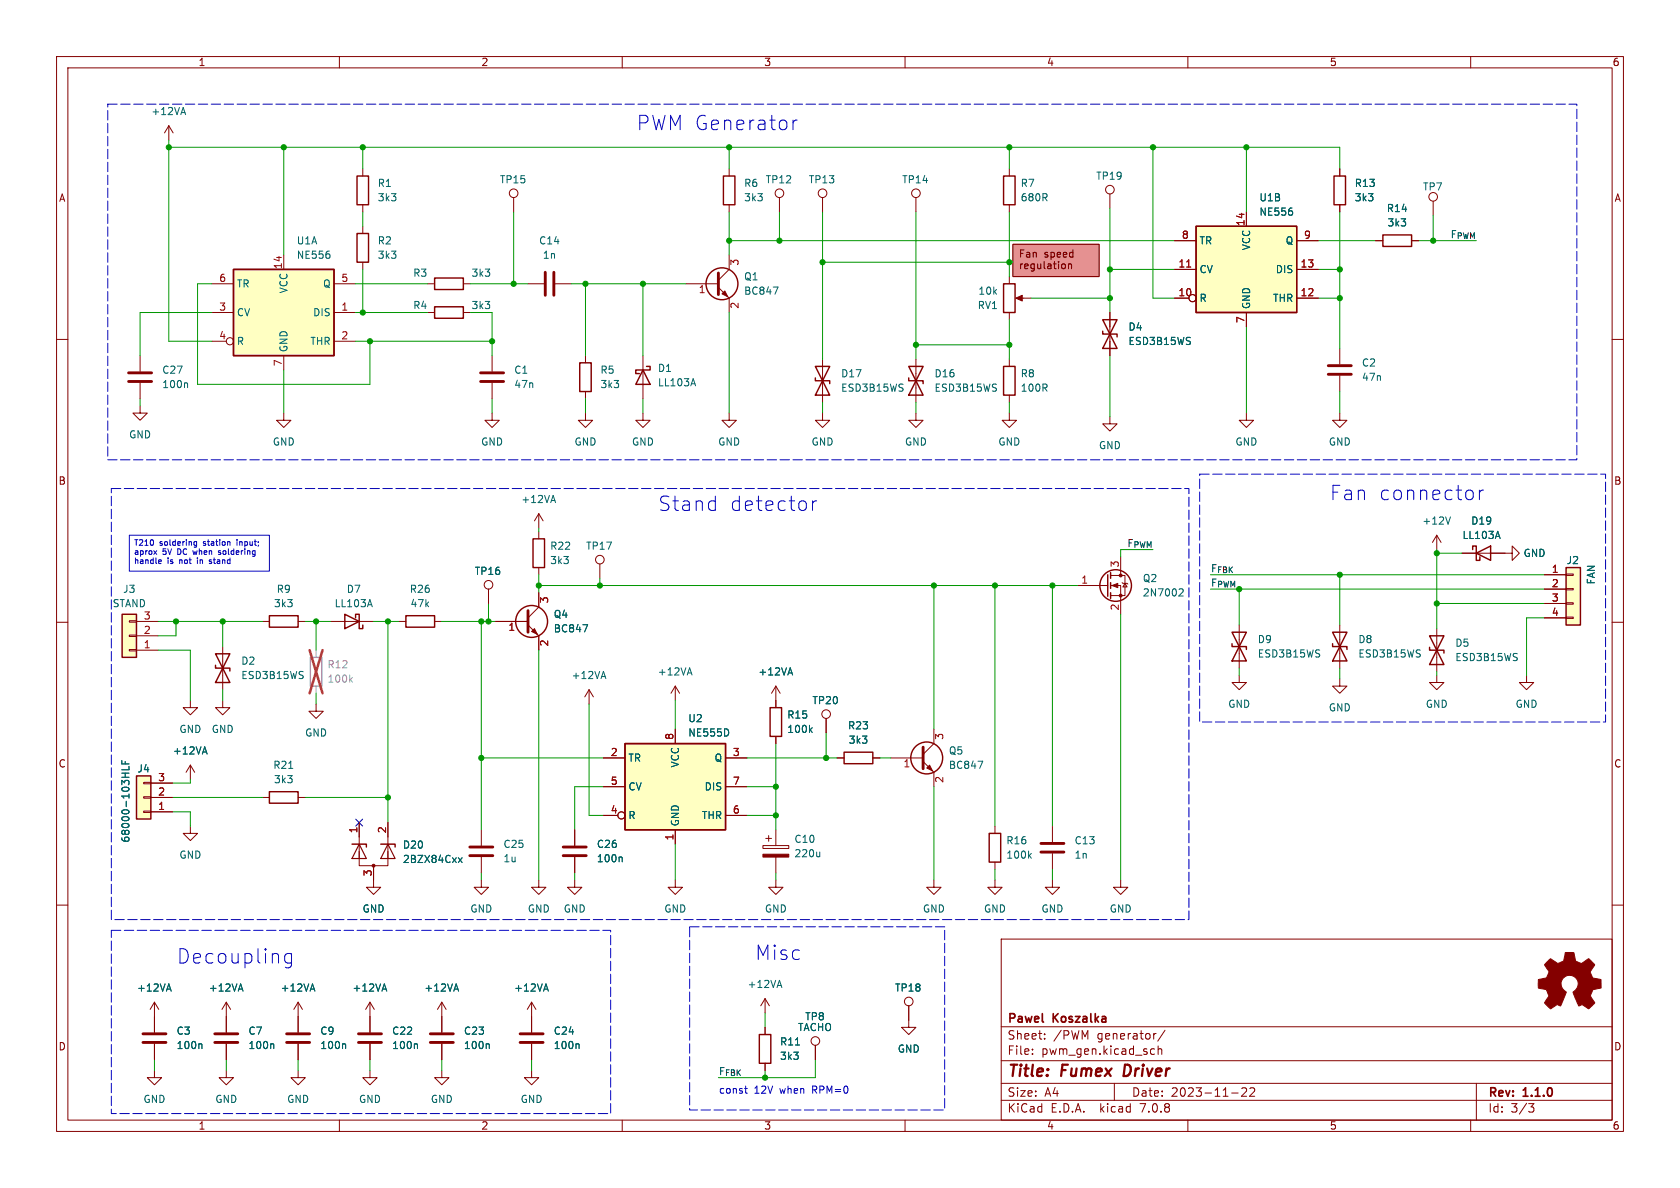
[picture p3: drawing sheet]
<svg xmlns="http://www.w3.org/2000/svg" width="297mm" height="210mm" viewBox="0 0 297 210" stroke-linecap="round" stroke-linejoin="round" font-family="sans-serif">
<g fill="none" stroke="#840000" stroke-width=".18">
<path d="M10 10h277v190h-277zM12 12h273v186h-273zM60 10v2M110 10v2M160 10v2M210 10v2M260 10v2M29.8 22.2l-.7 1.3M29.8 22.2v2.6M29.8 22.2l.8 1.3M64.1 29.8v1.3M64.1 36.2v1.3"/>
<path d="M90.8 34.9v2.6M128.9 29.8v1.3M128.9 36.2v1.3M137.8 34.9v2.6M145.4 34.9v2.6M161.9 34.9v2.6M178.4 29.8v1.3M178.4 36.2v1.3M196.2 34.3v2.5M220.3 37.5v2.5M236.9 29.8v1.3M236.9 36.2v1.3"/>
<path d="M253.4 35.6v2.5M10 60h2M37.5 50.2h3.8M37.5 55.2h3.8M50.2 45.1v2.5M59.1 50.2h3.8M59.1 55.2h3.8M64.1 40v1.3M64.1 46.4v1.2M75.6 50.2h1.2M75.6 55.2h1.2M81.9 50.2h1.3"/>
<path d="M81.9 55.2h1.3M93.3 50.2h2.8M98.2 50.2h2.8M121.3 50.2h5.7M127 50.8l1.9 1.9v2.5M128.9 45.1v2.5l-1.9 1.9M178.4 48.9v1.3M178.4 55.2v1.3M180 52.7h2.2M196.2 55.2v7.7M207.6 42.5h3.9M207.6 52.7h2.6"/>
<path d="M207.6 47.6h3.9M220.3 55.2v2.6M229.2 42.5h3.8M229.2 52.7h3.8M229.2 47.6h3.8M243.2 42.5h1.3M249.6 42.5h1.2M285 60h2M24.8 71.8v1.2h1.2l-1.2 1.3-1.3-1.3h1.3M24.8 62.9v2.8M24.8 67.7v2.8M37.5 60.3h2.5"/>
<path d="M50.2 73v1.3h1.2l-1.2 1.3-1.3-1.3h1.3M50.2 62.9v2.5M59.1 60.3h3.8M87 73v1.3h1.3l-1.3 1.3-1.3-1.3h1.3M87 62.9v2.8M87 67.7v2.8M103.5 73v1.3h1.3l-1.3 1.3-1.3-1.3h1.3M103.5 62.9v1.2M103.5 69.2v1.3M113.7 73v1.3h1.2l-1.2 1.3-1.3-1.3h1.3M113.7 62.9v7.6M128.9 73v1.3h1.3l-1.3 1.3-1.3-1.3h1.3"/>
<path d="M145.4 73v1.3h1.3l-1.3 1.3-1.3-1.3h1.3M145.4 63.5v7.6M161.9 73v1.3h1.3l-1.3 1.3-1.2-1.3h1.2M161.9 63.5v7.6M178.4 73v1.3h1.3l-1.3 1.3-1.2-1.3h1.2M178.4 63.5v1.3M178.4 69.9v1.2M196.2 73.7v1.2h1.3l-1.3 1.3-1.3-1.3h1.3M220.3 73v1.3h1.3l-1.3 1.3-1.2-1.3h1.2M236.9 73v1.3h1.2l-1.2 1.3-1.3-1.3h1.3M236.9 61.6v2.8M236.9 66.4v2.8"/>
<path d="M95.2 90.8l-.7 1.3M95.2 90.8v2.5M95.2 94v1.3M95.2 90.8l.8 1.3M106 99.7v2.5M198.1 98.4v3.3M254 94.6v2.6M254 94.6l-.8 1.3M254 94.6l.8 1.3M258.4 97.8h8.9v-1.3l1.3 1.3-1.3 1.3v-1.3M10 110h2M22.9 109.7h1.2v.3h-1.2z"/>
<path d="M22.9 112.3h1.2v.2h-1.2zM22.9 114.8h1.2v.3h-1.2zM24.1 114.9h3.8M24.1 112.4h3.8M24.1 109.9h3.8M39.4 114.3v7.6M46.4 109.9h1.2M52.7 109.9h1.3M58.4 109.9h7.6M70.5 109.9h1.3M76.8 109.9h1.3M86.4 104.1v2.6"/>
<path d="M87.6 109.9h5.7M93.3 110.5l1.9 1.9v2.5M95.2 100.3v1.3M95.2 104.8v2.5l-1.9 1.9M190.5 103.5h5.3M196.3 103.5h1.8v5.1M196.3 101.7h2.6v3.6h-2.6M198.4 103l.1 .1h.8l.1 .2M198.9 103.1l.4 .7h-.8zM219.1 119.4v1.3h1.2l-1.2 1.2-1.3-1.2h1.3M219.1 110.5v7.6M236.9 110.5v7.6"/>
<path d="M254 119.4v1.3h1.3l-1.3 1.2-1.3-1.2h1.3M254 111.1v7.6M269.9 119.4v1.3h1.2l-1.2 1.2-1.3-1.2h1.3M273 101.6h3.9M273 104.1h3.9M273 106.7h3.9M273 109.2h3.9M276.9 109.1h1.2v.2h-1.2zM276.9 106.6h1.2v.2h-1.2zM276.9 104h1.2v.3h-1.2zM276.9 101.5h1.2v.2h-1.2zM285 110h2"/>
<path d="M25.4 138.3h1.3v.3h-1.3zM26.7 138.4h3.8M33.7 123.8v1.3h1.2l-1.2 1.3-1.3-1.3h1.3M33.7 135.3l-.8 1.2M33.7 135.3v2.5M33.7 135.3l.7 1.2M39.4 123.8v1.3h1.2l-1.2 1.3-1.3-1.3h1.3M55.9 124.5v1.2h1.2l-1.2 1.3-1.3-1.3h1.3M104.1 121.9l-.7 1.3M104.1 121.9v2.6M104.1 121.9l.8 1.3M106.7 134h3.8"/>
<path d="M106.7 139.1h3.8M119.4 121.3v2.5M119.4 128.9v2.5M119.4 121.3l-.8 1.3M119.4 121.3l.7 1.3M128.3 134h3.8M128.3 139.1h3.8M137.2 121.3v3.8M137.2 130.2v1.2M137.2 121.3l-.8 1.3M137.2 121.3l.7 1.3M146 127v2.5"/>
<path d="M148 134h1.2M154.3 134h1.3M157.5 134h5.7M163.2 134.6l1.9 1.9v2.6M165.1 128.9v2.5l-1.9 2M236.9 120v1.3h1.2l-1.2 1.3-1.3-1.3h1.3M10 160h2M25.4 143.4h1.3v.2h-1.3zM25.4 140.8h1.3v.3h-1.3zM26.7 143.5h3.8M26.7 141h3.8M33.7 146.1v1.2h1.2l-1.2 1.3-1.3-1.3h1.3"/>
<path d="M46.4 141h1.2M52.7 141h1.3M63.5 150.5v2.5h5.1v-2.5M63.5 145.4v6.4M66 153v3.8h1.3l-1.3 1.3-1.2-1.3h1.2M68.6 145.4v6.4M85.1 155.6v1.2h1.3l-1.3 1.3-1.3-1.3h1.3M85.1 146.7v2.8M85.1 151.5v2.8M95.2 155.6v1.2h1.3l-1.3 1.3-1.2-1.3h1.2M101.6 155.6v1.2h1.3l-1.3 1.3-1.3-1.3h1.3M101.6 146.7v2.8"/>
<path d="M101.6 151.5v2.8M106.7 144.1h2.5M119.4 155.6v1.2h1.2l-1.2 1.3-1.3-1.3h1.3M119.4 146.7v2.5M128.3 144.1h3.8M134.9 149.5h4.5v.5h-4.5zM135.4 148.2h1M135.9 147.7v1M137.2 155.6v1.2h1.2l-1.2 1.3-1.3-1.3h1.3M137.2 146.7v2.8M137.2 151.5v2.8M165.1 155.6v1.2h1.3l-1.3 1.3-1.3-1.3h1.3"/>
<path d="M175.9 155.6v1.2h1.3l-1.3 1.3-1.3-1.3h1.3M175.9 146.1v1.2M175.9 152.4v1.3M186.1 155.6v1.2h1.2l-1.2 1.3-1.3-1.3h1.3M186.1 146.1v2.7M186.1 150.9v2.8M198.1 155.6v1.2h1.3l-1.3 1.3-1.3-1.3h1.3M285 160h2M27.3 177.2v5.3M27.3 177.2l-.8 1.2M27.3 177.2l.8 1.2M40 177.2v5.3"/>
<path d="M40 177.2l-.8 1.2M40 177.2l.8 1.2M52.7 177.2v5.3M52.7 177.2l-.8 1.2M52.7 177.2l.8 1.2M65.4 177.2v5.3M65.4 177.2l-.8 1.2M65.4 177.2l.8 1.2M78.1 177.2l-.8 1.2M78.1 177.2v5.3M78.1 177.2l.8 1.2M94 177.2v5.3"/>
<path d="M94 177.2l-.8 1.2M94 177.2l.7 1.2M135.3 176.5v2.6M135.3 176.5l-.8 1.3M135.3 176.5l.7 1.3M160.7 177.8v3.8h1.2l-1.2 1.3-1.3-1.3h1.3M177 166h108v32h-108zM27.3 189.2v1.3h1.3l-1.3 1.3-1.3-1.3h1.3M27.3 184.5v2.8M40 189.2v1.3h1.3l-1.3 1.3-1.3-1.3h1.3M40 184.5v2.8M52.7 189.2v1.3h1.3l-1.3 1.3-1.3-1.3h1.3"/>
<path d="M52.7 184.5v2.8M60 198v2M65.4 189.2v1.3h1.3l-1.3 1.3-1.3-1.3h1.3M65.4 184.5v2.8M78.1 189.2v1.3h1.3l-1.3 1.3-1.3-1.3h1.3M78.1 184.5v2.8M94 189.2v1.3h1.2l-1.2 1.3-1.3-1.3h1.3M94 184.5v2.8M110 198v2M135.3 181.6v1.3M135.3 188v1.2M144.1 184.8v2.5"/>
<path d="M160 198v2M177 194.5h108M177 191.5h108M177 187.5h108M177 181.5h108M182.5 186.3v.1M182.5 185.5v.1M184.7 183.6v.1M184.7 182.8v.1M197 191.5v3M203.5 186.3h.6M203.5 185.5h.6"/>
<path d="M204.2 182.7h.2M204.7 185.5l.3-.1 .3 .1 .1 .9M204.7 184.9v1.5M206 182.1l-1.3 2M210 198v2M217.7 193.2h1.2M219.5 192.4l.6-.1 .2 .1 .1 .3-.9 1.1h.9M221 192.4l.5-.1 .2 .1 .1 .3-.9 1.1h.9M260 198v2M261 191.5v6.5M270.2 195.1h1l-.5 .6 .4 .1 .1 .5-.3 .3h-.4"/>
<circle cx="90.8" cy="34.2" r=".76"/>
<circle cx="137.8" cy="34.2" r=".76"/>
<circle cx="145.4" cy="34.2" r=".76"/>
<circle cx="161.9" cy="34.2" r=".76"/>
<circle cx="196.2" cy="33.5" r=".76"/>
<circle cx="253.4" cy="34.8" r=".76"/>
<circle cx="210.8" cy="52.7" r=".63"/>
<circle cx="40.6" cy="60.3" r=".63"/>
<circle cx="106" cy="98.9" r=".76"/>
<circle cx="86.4" cy="103.4" r=".76"/>
<circle cx="146" cy="126.2" r=".76"/>
<circle cx="109.9" cy="144.1" r=".63"/>
<circle cx="160.7" cy="177" r=".76"/>
<circle cx="144.1" cy="184" r=".76"/>
</g>
<path d="M198.9 188.2l-.3 2h.5" fill="none" stroke="#840000" stroke-width=".4"/>
<path d="M179.1 43.2h15.2v5.7h-15.2z" fill="#e59191" stroke="#e59191" stroke-width=".18"/>
<g fill="#840000" stroke="#840000" stroke-width=".18">
<path d="M273.6 170l.5-.5 .9 .6a.62 .62 0 0 0 1 0l.2-.1a1.62 1.62 0 0 0 .5-1.4l.1-.2h1.4l.2 .8a.74 .74 0 0 0 .7 .9l.5 .2 1.3-.8 1 1-.4 .7a.75 .75 0 0 0-.1 1.2l.2 .5 1.4 .3 .1 1.5-1.5 .2v.2a1.23 1.23 0 0 0-.3 1.2l.6 1-.1 .1-1 .9-.8-.5a.54 .54 0 0 0-.8 0l-1.1-2.3a2.33 2.33 0 0 0 .9-2 1.54 1.54 0 0 0-2.5-.7 1.54 1.54 0 0 0 .4 2.6l-1.1 2.4a.69 .69 0 0 0-1.1 .2l-.6 .3-1.1-1 .8-1.2-.2-.6a.71 .71 0 0 0-.9-.7l-.7-.2v-1.4l.4-.1a1.11 1.11 0 0 0 1.2-.7 .72 .72 0 0 0-.2-1.2l-.4-.7z"/>
<path d="M196.6 103.5l1-.4v.8z"/>
<path d="M94 111.6l.5-.5 .5 1z"/>
<path d="M127.6 51.9l.5-.5 .6 1.1z"/>
<path d="M179.6 52.7l1.1-.5v1z"/>
<path d="M163.8 135.8l.5-.5 .5 1z"/>
<path d="M134.9 151h4.5v.5h-4.5z"/>
<circle cx="198.1" cy="105.3" r=".25"/>
<circle cx="198.1" cy="101.7" r=".25"/>
<circle cx="66" cy="153" r=".25"/>
</g>
<g fill="none" stroke="#840000" stroke-width=".25">
<path d="M63.1 31.1h2.1v5.1h-2.1zM127.9 31.1h2v5.1h-2zM177.4 31.1h2.1v5.1h-2.1zM235.8 31.1h2.1v5.1h-2.1zM41.3 47.6h17.8v15.3h-17.8zM63.1 41.3h2.1v5.1h-2.1zM76.8 49.1h5.1v2.1h-5.1zM76.8 54.2h5.1v2.1h-5.1zM177.4 50.2h2.1v5h-2.1zM194.9 58.5v.6h2.6v.5M194.9 56.5h2.6l-2.6 5.1h2.6zM211.5 40h17.7v15.2h-17.7z"/>
<path d="M244.5 41.5h5.1v2.1h-5.1zM102.5 64.1h2v5.1h-2zM113.7 65.4l1.2 2.5h-2.5zM114.3 64.8h.6v.6h-2.5v.6h.6M144.1 66.8v.5h2.6v.5M144.1 64.8h2.6l-2.6 5.1h2.6zM160.7 66.8v.5h2.5v.5M160.7 64.8h2.5l-2.5 5.1h2.5zM177.4 64.8h2.1v5.1h-2.1zM94.2 95.3h2.1v5h-2.1zM260.3 97.2v-.7h.7v2.6h.6v-.7M261 97.8l2.5-1.3v2.6z"/>
<path d="M21.6 108.6h2.5v7.6h-2.5zM38.1 117.6v.5h2.5v.5M38.1 115.6h2.5l-2.5 5.1h2.5zM47.6 108.8h5.1v2.1h-5.1zM61 108.6l2.5 1.3-2.5 1.2zM62.9 109.2v-.6h.6v2.5h.6v-.6M71.8 108.8h5v2.1h-5zM195.8 101.6v3.8M196.3 101.2v1M196.3 103v1M196.3 104.8v1M217.8 113.8v.5h2.5v.5"/>
<path d="M217.8 111.8h2.5l-2.5 5h2.5zM235.6 113.8v.5h2.5v.5M235.6 111.8h2.5l-2.5 5h2.5zM252.7 114.4v.5h2.6v.5M252.7 112.4h2.6l-2.6 5.1h2.6zM276.9 100.3h2.5v10.2h-2.5zM24.1 137.2h2.6v7.6h-2.6zM47.6 140h5.1v2h-5.1zM110.5 131.4h17.8v15.3h-17.8zM136.1 125.1h2.1v5.1h-2.1zM149.2 133h5.1v2h-5.1zM62.2 149.2h2.6v.5"/>
<path d="M67.3 149.2h2.5v.5M174.9 147.3h2v5.1h-2zM134.2 182.9h2.1v5.1h-2.1z"/>
<circle cx="127.6" cy="50.2" r="2.82"/>
<circle cx="94" cy="109.9" r="2.82"/>
<circle cx="197.2" cy="103.5" r="2.79"/>
<circle cx="163.8" cy="134" r="2.82"/>
</g>
<g fill="none" stroke="#006464" stroke-width=".18">
<path d="M32.1 19.9h.6M32.4 19l.4 1.3M228.5 37.4v.5M58.3 45v.5M136.7 50.7h.8l-.5 1.3M33 67.7l.2 .2v.6M122.5 66.9l.5 1.3M97.5 88.5h.6M97.8 87.6l.4 1.2M256.4 91.4l-.4 1.3M264.8 93.9l.4 1.3M65.4 106l.4 1.3"/>
<path d="M103 110.4h.9l-.6 1.3M106.4 119.6h.6M106.7 118.7l.4 1.3M121.6 119h.6M121.9 118.1l.4 1.2M139.4 119h.6M139.7 118.1l.4 1.2M208.6 104.1h.5l.1 .3-.8 1h.8M21.5 136.7h1.3M21.5 134.4v.6h1.3M22.1 134.6v.4M22.1 136.7v.7"/>
<path d="M22.8 135.5v.6h-1.3M35.9 132.9h.6M36.2 132l.4 1.3M51 135.8h.8M128.8 129.2v.6M143.2 129l.4 .5M143.6 128.6l-.5 .5M172.9 134.6h.8l-.5 1.2M81 151.6l.7 .9M81.7 151.6l-.7 .9M109.8 151.5l.2 .2v.6M144.9 150.6v.9"/>
<path d="M144.9 151.3l-.2 .2M182 151.2l.3 .5M182.3 150.9l-.5 .4M29.5 174.8h.6M29.8 173.9l.5 1.3M42.2 174.8h.6M42.5 173.9l.5 1.3M54.9 174.8h.6M55.2 173.9l.5 1.3M67.6 174.8h.6M67.9 173.9l.5 1.3M80.3 174.8h.6"/>
<path d="M80.6 173.9l.5 1.3M96.2 174.8h.6M96.5 173.9l.4 1.3M137.5 174.2h.6M137.8 173.3l.4 1.3M35.5 184.5l.2 .2v.7M48.2 184.5l.2 .2v.7M60.9 184.5l.2 .2v.7M73.6 184.5l.2 .2v.7M86.3 184.5l.2 .2v.7M102.2 184.5l.2 .2v.7M140.6 184.7h.8"/>
</g>
<g fill="none" stroke="#840000" stroke-width=".51">
<path d="M96.4 48.1v4.1M97.9 48.1v4.1M127 48.3v3.8M22.7 67.4h4.1M22.7 65.9h4.1M85 67.4h4M85 65.9h4M234.8 66.2h4.1M234.8 64.6h4.1M93.3 108v3.8M163.2 132.1v3.8M83.1 151.3h4"/>
<path d="M83.1 149.7h4M99.6 151.3h4M99.6 149.7h4M184 149.1h4.1M184 150.6h4.1M25.3 184.3h4M25.3 182.8h4M38 184.3h4M38 182.8h4M50.7 184.3h4M50.7 182.8h4M63.4 184.3h4"/>
<path d="M63.4 182.8h4M76.1 184.3h4M76.1 182.8h4M91.9 184.3h4.1M91.9 182.8h4.1"/>
</g>
<g fill="#ffffc2" stroke="#ffffc2" stroke-width=".18">
<path d="M276.9 100.3h2.5v10.2h-2.5z"/>
<path d="M24.1 137.2h2.6v7.6h-2.6z"/>
<path d="M21.6 108.6h2.5v7.6h-2.5z"/>
<path d="M110.5 131.4h17.8v15.3h-17.8z"/>
<path d="M41.3 47.6h17.8v15.3h-17.8z"/>
<path d="M211.5 40h17.7v15.2h-17.7z"/>
</g>
<path d="M63.5 149.2l1.3 2.6h-2.6zM68.6 149.2l1.2 2.6h-2.5z" fill="none" stroke="#840000" stroke-width=".2"/>
<path d="M54.9 116.2h2v5.1h-2z" fill="none" stroke="#a1a1a1" stroke-width=".25"/>
<path d="M55.9 114.9v1.3M55.9 121.3v1.3" fill="none" stroke="#a1a1a1" stroke-width=".18"/>
<path d="M62.3 119.7l-.5 .5M61.9 120.1l.4 .5" fill="none" stroke="#989898" stroke-width=".18"/>
<path d="M54.7 114.9l2.3 7.7M57 114.9l-2.3 7.7" fill="none" stroke="#eb3a3d" stroke-width=".46"/>
<path d="M209.8 47.2h.7" fill="none" stroke="#a90000" stroke-width=".18"/>
<g fill="none" stroke="#0000c2" stroke-width=".18">
<path d="M140.2 21.2v1.7M140.9 21.2a.65 .65 0 0 0-.7 .5M22.9 94.6h24.7v6.4h-24.7zM27.2 97.3l.5 .7M27.7 97.3l-.5 .7M28.2 99h.3v.2l-.5 .1M28.5 99.6h-.3M34.1 97.3l.2 .7M34.3 96.2l.2 .2h.3M34.8 95.7v.8l-.2 .2h-.3M34.8 95.8l-.3-.1-.2 .2M34.9 99v.6"/>
<path d="M37 99.6h.4M37.4 99h-.3l-.1 .1v.1l.4 .1M38.6 98h.4M39 97.4l-.2-.1-.2 .2 .1 .1 .3 .1M41.9 95.4v.1M41.9 95.7v.7M143.6 88.5v1.7M144.4 88.5a.65 .65 0 0 0-.8 .5M260.3 86.9l.1 .2v.7l-.1 .3M261.5 86.6v1.7M262.3 86.6a.65 .65 0 0 0-.8 .5M51.5 168.6v2a.69 .69 0 0 1-1.1 .4"/>
<path d="M51.5 168.7l-.7-.1-.5 .4v.8l.3 .3 .2 .1 .7-.1M131.6 192.4h.5M131.8 192v1.1l.3 .2"/>
</g>
<path d="M179.1 43.2h15.2v5.7h-15.2zM188.3 46.8v.6M188.9 46.7v.8M189.4 46.8v.7" fill="none" stroke="#000" stroke-width=".18"/>
<path d="M19 18.4h259.8v62.9h-259.8v-62.9M19.7 86.4h190.5v76.2h-190.5v-76.2M212.1 83.8h71.7v43.8h-71.7v-43.8M19.7 164.5h88.2v32.4h-88.2v-32.4M121.9 163.8h45.1v32.4h-45.1v-32.4" fill="none" stroke="#0000c2" stroke-width=".18" stroke-dasharray="1.7 .6"/>
<g fill="none" stroke="#009600" stroke-width=".18">
<path d="M29.8 26h207.1v3.8M29.8 24.8v35.5h7.7M50.2 26v19.1M64.1 26v3.8M64.1 37.5v2.5M90.8 37.5v12.7M128.9 26v3.8M128.9 37.5v7.6M137.8 37.5v5M145.4 37.5v26M161.9 37.5v26M178.4 26v3.8"/>
<path d="M178.4 37.5v11.4M196.2 36.8v18.4M203.8 26v26.7h3.8M220.3 26v11.5M236.9 37.5v24.1M253.4 38.1v4.4M37.5 50.2h-2.6v17.7h30.5v-7.6M37.5 55.2h-12.7v7.7M62.9 50.2h12.7M62.9 55.2h12.7M64.1 47.6v7.6M83.2 50.2h10.1"/>
<path d="M83.2 55.2h3.8v7.7M101 50.2h20.3M103.5 50.2v12.7M113.7 50.2v12.7M128.9 55.2v17.8M128.9 42.5h78.7M145.4 46.4h33M178.4 56.5v7M182.2 52.7h14M196.2 47.6h11.4M220.3 57.8v15.2M233 42.5h10.2"/>
<path d="M233 52.7h3.9M233 47.6h3.9M250.8 42.5h10.2M24.8 70.5v1.3M50.2 65.4v7.6M62.9 60.3h24.1M87 70.5v2.5M103.5 70.5v2.5M113.7 70.5v2.5M145.4 71.1v1.9M161.9 71.1v1.9M161.9 61h16.5"/>
<path d="M178.4 71.1v1.9M196.2 62.9v10.8M236.9 69.2v3.8M95.2 93.3v.7M203.8 97.2h-5.7v1.2M254 97.2v13.9M254 97.8h4.4M27.9 109.9h18.5M27.9 114.9h5.8v8.9M31.1 109.9v2.5h-3.2M39.4 109.9v4.4M54 109.9h4.4"/>
<path d="M55.9 109.9v5M66 109.9h4.5M68.6 109.9v35.5M78.1 109.9h9.5M85.1 109.9v36.8M86.4 106.7v3.2M95.2 101.6v3.2M95.2 114.9v40.7M95.2 103.5h95.3M106 102.2v1.3M165.1 103.5v25.4M175.9 103.5v42.6"/>
<path d="M186.1 103.5v42.6M198.1 108.6v47M214 101.6h59M214 104.1h59M219.1 104.1v6.4M219.1 118.1v1.3M236.9 101.6v8.9M236.9 118.1v1.9M254 118.7v.7M254 106.7h19M273 109.2h-3.1v10.2M33.7 137.8v.6h-3.2"/>
<path d="M39.4 121.9v1.9M55.9 122.6v1.9M85.1 134h21.6M104.1 124.5v19.6h2.6M106.7 139.1h-5.1v7.6M119.4 123.8v5.1M132.1 139.1h5.1M132.1 134h15.9M137.2 131.4v15.3M146 129.5v4.5M155.6 134h1.9M165.1 139.1v16.5"/>
<path d="M30.5 141h15.9M30.5 143.5h3.2v2.6M54 141h14.6M85.1 154.3v1.3M101.6 154.3v1.3M119.4 149.2v6.4M132.1 144.1h5.1M137.2 154.3v1.3M175.9 153.7v1.9M186.1 153.7v1.9M135.3 179.1v2.5M27.3 187.3v1.9"/>
<path d="M40 187.3v1.9M52.7 187.3v1.9M65.4 187.3v1.9M78.1 187.3v1.9M94 187.3v1.9M135.3 189.2v1.3M144.1 187.3v3.2h-17.1"/>
</g>
<path d="M62.9 144.8l1.2 1.2M64.1 144.8l-1.2 1.2" fill="none" stroke="#000084" stroke-width=".18"/>
<g fill="#009600" stroke="#009600" stroke-width=".18">
<circle cx="137.2" cy="139.1" r=".46"/>
<circle cx="165.1" cy="103.5" r=".46"/>
<circle cx="161.9" cy="61" r=".46"/>
<circle cx="146" cy="134" r=".46"/>
<circle cx="175.9" cy="103.5" r=".46"/>
<circle cx="178.4" cy="61" r=".46"/>
<circle cx="196.2" cy="52.7" r=".46"/>
<circle cx="186.1" cy="103.5" r=".46"/>
<circle cx="137.2" cy="144.1" r=".46"/>
<circle cx="253.4" cy="42.5" r=".46"/>
<circle cx="236.9" cy="101.6" r=".46"/>
<circle cx="254" cy="106.7" r=".46"/>
<circle cx="236.9" cy="52.7" r=".46"/>
<circle cx="236.9" cy="47.6" r=".46"/>
<circle cx="254" cy="97.8" r=".46"/>
<circle cx="220.3" cy="26" r=".46"/>
<circle cx="203.8" cy="26" r=".46"/>
<circle cx="128.9" cy="42.5" r=".46"/>
<circle cx="137.8" cy="42.5" r=".46"/>
<circle cx="128.9" cy="26" r=".46"/>
<circle cx="145.4" cy="46.4" r=".46"/>
<circle cx="178.4" cy="26" r=".46"/>
<circle cx="178.4" cy="46.4" r=".46"/>
<circle cx="196.2" cy="47.6" r=".46"/>
<circle cx="29.8" cy="26" r=".46"/>
<circle cx="64.1" cy="55.2" r=".46"/>
<circle cx="65.4" cy="60.3" r=".46"/>
<circle cx="85.1" cy="109.9" r=".46"/>
<circle cx="86.4" cy="109.9" r=".46"/>
<circle cx="50.2" cy="26" r=".46"/>
<circle cx="64.1" cy="26" r=".46"/>
<circle cx="55.9" cy="109.9" r=".46"/>
<circle cx="68.6" cy="109.9" r=".46"/>
<circle cx="39.4" cy="109.9" r=".46"/>
<circle cx="31.1" cy="109.9" r=".46"/>
<circle cx="106" cy="103.5" r=".46"/>
<circle cx="90.8" cy="50.2" r=".46"/>
<circle cx="87" cy="60.3" r=".46"/>
<circle cx="95.2" cy="103.5" r=".46"/>
<circle cx="85.1" cy="134" r=".46"/>
<circle cx="68.6" cy="141" r=".46"/>
<circle cx="135.3" cy="190.5" r=".46"/>
<circle cx="103.5" cy="50.2" r=".46"/>
<circle cx="113.7" cy="50.2" r=".46"/>
</g>
<g font-size="3.5" fill="#0000c2">
<text x="112.4" y="23.2">PWM Generator</text>
<text x="234.9" y="88.7">Fan</text>
<text x="243.6" y="88.7">connector</text>
<text x="116.2" y="90.6">Stand</text>
<text x="128.9" y="90.6">detector</text>
<text x="31.1" y="170.6">Decoupling</text>
<text x="133.3" y="169.9">Misc</text>
</g>
<g font-size="2.8" fill="#840000">
<text x="178" y="190.9">Title:</text>
<text x="187.7" y="190.9">Fumex</text>
<text x="199.5" y="190.9">Driver</text>
</g>
<g font-size="2.1" fill="#840000">
<text x="178" y="184">Sheet:</text>
<text x="178" y="181.2">Pawel</text>
<text x="186.2" y="184">/PWM</text>
<text x="186.2" y="181.2">Koszalka</text>
<text x="194" y="184">generator/</text>
<text x="178" y="186.7">File:</text>
<text x="184.1" y="186.7">pwm_gen.kicad_sch</text>
<text x="178" y="196.9">KiCad</text>
<text x="178" y="194.1">Size:</text>
<text x="184.7" y="194.1">A4</text>
<text x="185.7" y="196.9">E.D.A.</text>
<text x="194.6" y="196.9">kicad</text>
<text x="200" y="194.1">Date:</text>
<text x="201.8" y="196.9">7.0.8</text>
<text x="207" y="194.1">2023-11-22</text>
<text x="263" y="194.3">Rev:</text>
<text x="263" y="196.9">Id:</text>
<text x="267.1" y="196.9">3/3</text>
<text x="269.4" y="194.3">1.1.0</text>
</g>
<g font-size="1.8" fill="#840000">
<text x="35" y="11.9">1</text>
<text x="85" y="11.9">2</text>
<text x="135" y="11.9">3</text>
<text x="185" y="11.9">4</text>
<text x="235" y="11.9">5</text>
<text x="285" y="11.9">6</text>
<text x="10.3" y="35.9">A</text>
<text x="285.3" y="35.9">A</text>
<text x="10.3" y="85.9">B</text>
<text x="285.3" y="85.9">B</text>
<text x="10.3" y="135.9">C</text>
<text x="285.3" y="135.9">C</text>
<text x="10.3" y="185.9">D</text>
<text x="285.3" y="185.9">D</text>
<text x="35" y="199.9">1</text>
<text x="85" y="199.9">2</text>
<text x="135" y="199.9">3</text>
<text x="185" y="199.9">4</text>
<text x="235" y="199.9">5</text>
<text x="285" y="199.9">6</text>
</g>
<g font-size="1.8" fill="#006464">
<text x="26.7" y="20.5">+12VA</text>
<text x="66.7" y="33.2">R1</text>
<text x="66.7" y="35.8">3k3</text>
<text x="88.3" y="32.6">TP15</text>
<text x="131.5" y="33.2">R6</text>
<text x="131.5" y="35.8">3k3</text>
<text x="135.3" y="32.6">TP12</text>
<text x="142.9" y="32.6">TP13</text>
<text x="159.4" y="32.6">TP14</text>
<text x="180.3" y="33.2">R7</text>
<text x="180.3" y="35.8">680R</text>
<text x="193.7" y="32">TP19</text>
<text x="222.5" y="35.8">U1B</text>
<text x="239.4" y="35.8">3k3</text>
<text x="239.4" y="33.2">R13</text>
<text x="251.5" y="33.9">TP7</text>
<text x="222.5" y="38.3">NE556</text>
<text x="245.1" y="37.7">R14</text>
<text x="245.2" y="40.2">3k3</text>
<text x="52.4" y="43.4">U1A</text>
<text x="52.4" y="45.9">NE556</text>
<text x="66.7" y="43.4">R2</text>
<text x="66.7" y="45.9">3k3</text>
<text x="95.2" y="43.4">C14</text>
<text x="95.9" y="45.9">1n</text>
<text x="212" y="43.4">TR</text>
<text x="221.2" y="44.3" transform="rotate(-90 221.2 44.3)">VCC</text>
<text x="227.2" y="43.4">Q</text>
<text x="41.8" y="51">TR</text>
<text x="51" y="52" transform="rotate(-90 51 52)">VCC</text>
<text x="57" y="51">Q</text>
<text x="73" y="49.1">R3</text>
<text x="83.3" y="49.1">3k3</text>
<text x="131.5" y="52.3">BC847</text>
<text x="131.5" y="49.8">Q1</text>
<text x="172.9" y="52.3">10k</text>
<text x="212" y="53.6">R</text>
<text x="212" y="48.5">CV</text>
<text x="225" y="53.6">THR</text>
<text x="225.4" y="48.5">DIS</text>
<text x="41.8" y="56.1">CV</text>
<text x="55.3" y="56.1">DIS</text>
<text x="73" y="54.8">R4</text>
<text x="83.3" y="54.8">3k3</text>
<text x="172.7" y="54.8">RV1</text>
<text x="199.4" y="58.6">D4</text>
<text x="221.2" y="54.7" transform="rotate(-90 221.2 54.7)">GND</text>
<text x="41.8" y="61.2">R</text>
<text x="51" y="62.4" transform="rotate(-90 51 62.4)">GND</text>
<text x="54.8" y="61.2">THR</text>
<text x="116.2" y="66">D1</text>
<text x="199.4" y="61.2">ESD3B15WS</text>
<text x="240.7" y="65">C2</text>
<text x="28.6" y="68.8">100n</text>
<text x="28.6" y="66.3">C27</text>
<text x="90.8" y="66.3">C1</text>
<text x="90.8" y="68.8">47n</text>
<text x="106.1" y="66.3">R5</text>
<text x="106.1" y="68.8">3k3</text>
<text x="116.2" y="68.5">LL103A</text>
<text x="148.6" y="69.4">ESD3B15WS</text>
<text x="148.6" y="66.9">D17</text>
<text x="165.1" y="69.4">ESD3B15WS</text>
<text x="165.1" y="66.9">D16</text>
<text x="180.3" y="66.9">R8</text>
<text x="180.3" y="69.4">100R</text>
<text x="240.7" y="67.5">47n</text>
<text x="22.7" y="77.7">GND</text>
<text x="48.1" y="79">GND</text>
<text x="85" y="79">GND</text>
<text x="101.5" y="79">GND</text>
<text x="111.6" y="79">GND</text>
<text x="126.9" y="79">GND</text>
<text x="143.4" y="79">GND</text>
<text x="159.9" y="79">GND</text>
<text x="176.4" y="79">GND</text>
<text x="194.2" y="79.6">GND</text>
<text x="218.3" y="79">GND</text>
<text x="234.8" y="79">GND</text>
<text x="92.1" y="89.1">+12VA</text>
<text x="251.4" y="92.9">+12V</text>
<text x="258.5" y="95.5">LL103A</text>
<text x="260" y="92.9">D19</text>
<text x="83.8" y="101.8">TP16</text>
<text x="97.2" y="99.9">3k3</text>
<text x="97.2" y="97.4">R22</text>
<text x="103.5" y="97.4">TP17</text>
<text x="269.3" y="98.7">GND</text>
<text x="276.9" y="99.9">J2</text>
<text x="19.8" y="107.5">STAND</text>
<text x="21.7" y="105">J3</text>
<text x="48.3" y="107.5">3k3</text>
<text x="48.8" y="105">R9</text>
<text x="59.1" y="107.5">LL103A</text>
<text x="61.2" y="105">D7</text>
<text x="72.3" y="105">R26</text>
<text x="72.5" y="107.5">47k</text>
<text x="201.9" y="103.1">Q2</text>
<text x="201.9" y="105.6">2N7002</text>
<text x="282.2" y="103.4" transform="rotate(-90 282.2 103.4)">FAN</text>
<text x="97.8" y="112">BC847</text>
<text x="97.8" y="109.4">Q4</text>
<text x="222.3" y="113.9">D9</text>
<text x="240" y="113.9">D8</text>
<text x="42.6" y="117.7">D2</text>
<text x="116.2" y="119.6">+12VA</text>
<text x="134" y="119.6">+12VA</text>
<text x="222.3" y="116.4">ESD3B15WS</text>
<text x="240" y="116.4">ESD3B15WS</text>
<text x="257.2" y="114.5">D5</text>
<text x="257.2" y="117.1">ESD3B15WS</text>
<text x="42.6" y="120.2">ESD3B15WS</text>
<text x="101" y="120.2">+12VA</text>
<text x="143.5" y="124.7">TP20</text>
<text x="217" y="125.3">GND</text>
<text x="234.8" y="126">GND</text>
<text x="252" y="125.3">GND</text>
<text x="267.8" y="125.3">GND</text>
<text x="31.6" y="129.8">GND</text>
<text x="37.3" y="129.8">GND</text>
<text x="53.8" y="130.4">GND</text>
<text x="121.6" y="127.9">U2</text>
<text x="121.6" y="130.4">NE555D</text>
<text x="139.1" y="127.2">R15</text>
<text x="139.1" y="129.8">100k</text>
<text x="149.8" y="129.1">R23</text>
<text x="149.9" y="131.7">3k3</text>
<text x="24.2" y="136.8">J4</text>
<text x="30.5" y="133.6">+12VA</text>
<text x="48.2" y="136.1">R21</text>
<text x="111" y="134.8">TR</text>
<text x="120.2" y="135.8" transform="rotate(-90 120.2 135.8)">VCC</text>
<text x="126.2" y="134.8">Q</text>
<text x="167.6" y="136.1">BC847</text>
<text x="167.6" y="133.6">Q5</text>
<text x="48.3" y="138.7">3k3</text>
<text x="111" y="139.9">CV</text>
<text x="124.5" y="139.9">DIS</text>
<text x="23.1" y="149.1" transform="rotate(-90 23.1 149.1)">68000-103HLF</text>
<text x="111" y="145">R</text>
<text x="120.2" y="146.2" transform="rotate(-90 120.2 146.2)">GND</text>
<text x="124" y="145">THR</text>
<text x="140.3" y="149.2">C10</text>
<text x="177.8" y="149.5">R16</text>
<text x="189.9" y="149.5">C13</text>
<text x="31.6" y="152">GND</text>
<text x="71.1" y="152.8">2BZX84Cxx</text>
<text x="71.1" y="150.2">D20</text>
<text x="88.9" y="152.6">1u</text>
<text x="88.9" y="150.1">C25</text>
<text x="105.4" y="152.6">100n</text>
<text x="105.4" y="150.1">C26</text>
<text x="140.3" y="151.7">220u</text>
<text x="177.8" y="152">100k</text>
<text x="189.9" y="152">1n</text>
<text x="64" y="161.5">GND</text>
<text x="83.1" y="161.5">GND</text>
<text x="93.2" y="161.5">GND</text>
<text x="99.6" y="161.5">GND</text>
<text x="117.3" y="161.5">GND</text>
<text x="135.1" y="161.5">GND</text>
<text x="163.1" y="161.5">GND</text>
<text x="173.9" y="161.5">GND</text>
<text x="184" y="161.5">GND</text>
<text x="196.1" y="161.5">GND</text>
<text x="24.1" y="175.5">+12VA</text>
<text x="36.8" y="175.5">+12VA</text>
<text x="49.5" y="175.5">+12VA</text>
<text x="62.2" y="175.5">+12VA</text>
<text x="74.9" y="175.5">+12VA</text>
<text x="90.8" y="175.5">+12VA</text>
<text x="132.1" y="174.9">+12VA</text>
<text x="158.1" y="175.5">TP18</text>
<text x="31.1" y="183.1">C3</text>
<text x="31.1" y="185.6">100n</text>
<text x="43.8" y="183.1">C7</text>
<text x="43.8" y="185.6">100n</text>
<text x="56.5" y="183.1">C9</text>
<text x="56.5" y="185.6">100n</text>
<text x="69.2" y="185.6">100n</text>
<text x="69.2" y="183.1">C22</text>
<text x="81.9" y="185.6">100n</text>
<text x="81.9" y="183.1">C23</text>
<text x="97.8" y="185.6">100n</text>
<text x="97.8" y="183.1">C24</text>
<text x="137.8" y="185">R11</text>
<text x="141" y="182.5">TACHO</text>
<text x="142.2" y="180.6">TP8</text>
<text x="137.8" y="187.6">3k3</text>
<text x="158.6" y="186.3">GND</text>
<text x="25.3" y="195.2">GND</text>
<text x="38" y="195.2">GND</text>
<text x="50.7" y="195.2">GND</text>
<text x="63.4" y="195.2">GND</text>
<text x="76.1" y="195.2">GND</text>
<text x="91.9" y="195.2">GND</text>
</g>
<g font-size="1.8" fill="#a90000">
<text x="220.1" y="40" transform="rotate(-90 220.1 40)">14</text>
<text x="49.9" y="47.7" transform="rotate(-90 49.9 47.7)">14</text>
<text x="130.9" y="47.1" transform="rotate(-90 130.9 47.1)">3</text>
<text x="208.2" y="47.4">11</text>
<text x="208.8" y="42.3">8</text>
<text x="229.8" y="47.4">13</text>
<text x="230.4" y="42.3">9</text>
<text x="38.7" y="49.9">6</text>
<text x="60.3" y="49.9">5</text>
<text x="123.4" y="52.1">1</text>
<text x="208.2" y="52.5">10</text>
<text x="229.8" y="52.5">12</text>
<text x="38.7" y="55">3</text>
<text x="60.3" y="55">1</text>
<text x="130.9" y="54.7" transform="rotate(-90 130.9 54.7)">2</text>
<text x="220.1" y="57.2" transform="rotate(-90 220.1 57.2)">7</text>
<text x="38.7" y="60.1">4</text>
<text x="49.9" y="64.8" transform="rotate(-90 49.9 64.8)">7</text>
<text x="60.3" y="60.1">2</text>
<text x="197.9" y="100.4" transform="rotate(-90 197.9 100.4)">3</text>
<text x="274.2" y="101.3">1</text>
<text x="97.2" y="106.8" transform="rotate(-90 97.2 106.8)">3</text>
<text x="191.1" y="103.3">1</text>
<text x="274.2" y="103.9">2</text>
<text x="274.2" y="106.4">3</text>
<text x="25.3" y="112.1">2</text>
<text x="25.3" y="109.6">3</text>
<text x="89.8" y="111.8">1</text>
<text x="197.9" y="108" transform="rotate(-90 197.9 108)">2</text>
<text x="274.2" y="109">4</text>
<text x="25.3" y="114.7">1</text>
<text x="97.2" y="114.4" transform="rotate(-90 97.2 114.4)">2</text>
<text x="119.1" y="130.9" transform="rotate(-90 119.1 130.9)">8</text>
<text x="167.1" y="130.9" transform="rotate(-90 167.1 130.9)">3</text>
<text x="107.9" y="133.7">2</text>
<text x="129.5" y="133.7">3</text>
<text x="159.6" y="136">1</text>
<text x="27.9" y="143.3">1</text>
<text x="27.9" y="140.7">2</text>
<text x="27.9" y="138.2">3</text>
<text x="107.9" y="143.9">4</text>
<text x="107.9" y="138.8">5</text>
<text x="129.5" y="143.9">6</text>
<text x="129.5" y="138.8">7</text>
<text x="167.1" y="138.5" transform="rotate(-90 167.1 138.5)">2</text>
<text x="63.2" y="147.4" transform="rotate(-90 63.2 147.4)">1</text>
<text x="68.3" y="147.4" transform="rotate(-90 68.3 147.4)">2</text>
<text x="119.1" y="148.7" transform="rotate(-90 119.1 148.7)">1</text>
<text x="65.8" y="155" transform="rotate(-90 65.8 155)">3</text>
</g>
<g font-size="1.8">
<text x="180" y="45.9">Fan</text>
<text x="180" y="47.9">regulation</text>
<text x="184.6" y="45.9">speed</text>
</g>
<g font-size="1.8" fill="#0f0f0f">
<text x="256.3" y="42.2">F_{PWM}</text>
<text x="199.2" y="96.8">F_{PWM}</text>
<text x="214" y="101.3">F_{FBK}</text>
<text x="127" y="190.2">F_{FBK}</text>
</g>
<text font-size="1.8" fill="#009600" x="214" y="103.8">F_{PWM}</text>
<g font-size="1.8" fill="#989898">
<text x="57.8" y="118.3">R12</text>
<text x="57.8" y="120.9">100k</text>
</g>
<g font-size="1.8" fill="#0000c2">
<text x="127" y="193.4">const</text>
<text x="133.3" y="193.4">12V</text>
<text x="138" y="193.4">when</text>
<text x="143.9" y="193.4">RPM=0</text>
</g>
<g font-size="1.4" fill="#0000c2">
<text x="23.6" y="96.8">T210</text>
<text x="23.6" y="98.4">aprox</text>
<text x="23.6" y="100">handle</text>
<text x="28.2" y="96.8">soldering</text>
<text x="28.8" y="98.4">5V</text>
<text x="29.6" y="100">is</text>
<text x="31.6" y="98.4">DC</text>
<text x="31.9" y="100">not</text>
<text x="34.6" y="98.4">when</text>
<text x="35.3" y="100">in</text>
<text x="36.2" y="96.8">station</text>
<text x="37.7" y="100">stand</text>
<text x="39.4" y="98.4">soldering</text>
<text x="42.3" y="96.8">input;</text>
</g>
</svg>
